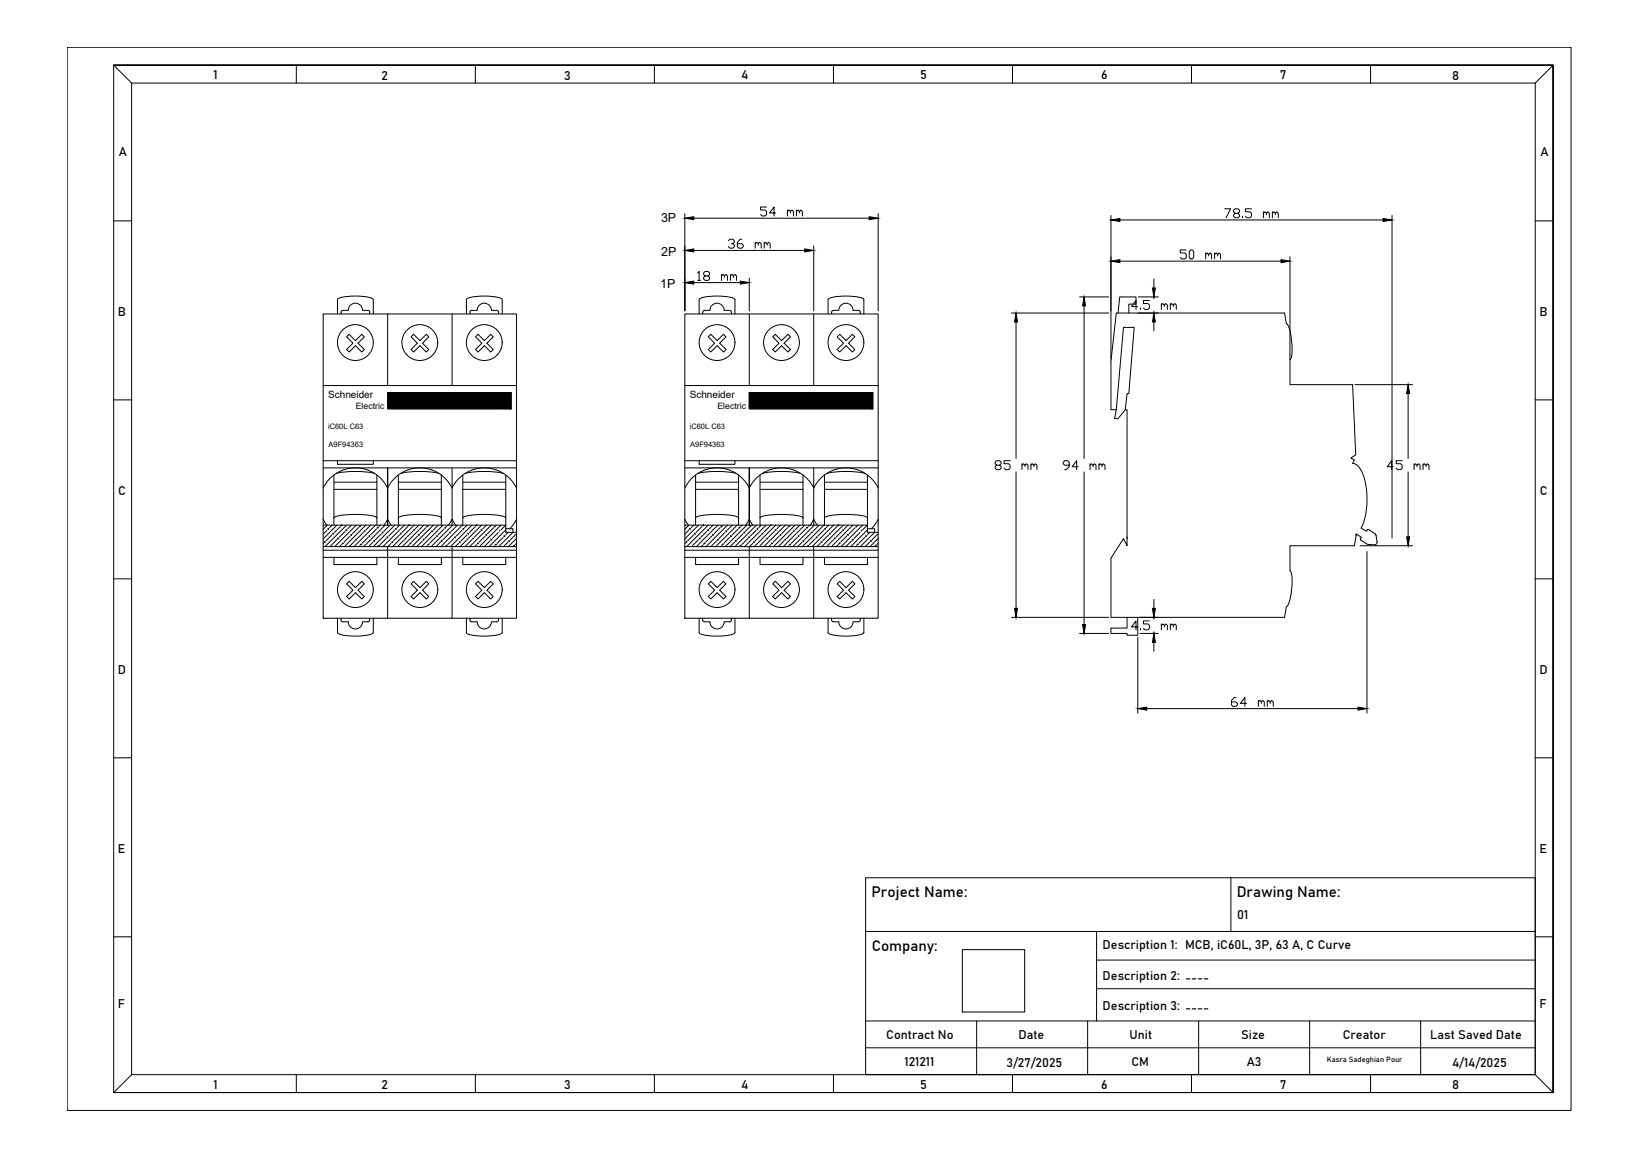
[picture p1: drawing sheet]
<svg xmlns="http://www.w3.org/2000/svg" width="420mm" height="297mm" viewBox="0 0 420 297" stroke-linecap="round" stroke-linejoin="round" font-family="sans-serif">
<!-- layer: 0 -->
<g fill="none" stroke="#000" stroke-width=".26">
<path d="M17.2 12.1h386v273h-386zM29.2 16.7h369.4v263.8h-369.4h369.4v-263.8zM29.2 16.7h369.4v263.8h-369.4zM29.2 16.7l4.6 4.6M76.1 16.7v4.6M122 16.7v4.6M168 16.7v4.6M213.9 16.7v4.6M259.9 16.7v4.6M305.8 16.7v4.6M351.8 16.7v4.6M398.6 16.7l-4.6 4.6"/>
<path d="M33.8 21.3v254.6h360.2M33.8 21.3h360.2v254.6M29.2 56.7h4.6M175.8 54.9v24.9M178.1 56h45M196.8 53.1h-1.6v.8h1.2l.4 .4v.8l-.4 .3h-.8l-.4-.3M199.1 54.7h-1.6l1.2-1.6v2.3M202.1 54.3l.4-.4 .4 .4v.4M202.1 53.9v1.5M202.9 54.3l.4-.4 .3 .4v1.1M204.4 54.3l.4-.4 .4 .4v.4M204.4 53.9v1.5"/>
<path d="M205.2 54.3l.4-.4 .3 .4v1.1M225.4 54.9v24.9M285.1 55.3v36.9M287.4 56.5h67.6M314.3 53.6h1.5l-1.1 2.3M317 54.8l-.4-.4v-.4l.4-.4h.8l.3 .4v.4l-.3 .4h-.8l-.4 .3v.4l.4 .4h.8l.3-.4v-.4l-.3-.3M318.9 55.5v.4M321.2 53.6h-1.5v.8h1.1l.4 .4v.7l-.4 .4h-.7l-.4-.4M324.3 54.8l.4-.4 .3 .4v.3M324.3 54.4v1.5M325 54.8l.4-.4 .4 .4v1.1M326.6 54.8l.4-.4 .3 .4v.3"/>
<path d="M326.6 54.4v1.5M327.3 54.8l.4-.4 .4 .4v1.1M357.3 55.3v82.9M394 56.7h4.6M119.7 76.9a4.8 4.8 0 0 1 3.5-.9l4 .2a2.07 2.07 0 0 1 1.7 .7v3.7M119.7 76.9v3.7M178.1 72.6h11.9M178.1 64.3h28.5M179.1 70.1l.3-.4v2.3M179.1 72h.7M181 70.8l-.4-.3v-.4l.4-.4h.7l.4 .4v.4l-.4 .3h-.7l-.4 .4v.4l.4 .4h.7l.4-.4v-.4l-.4-.4M185.2 70.8l.4-.3 .4 .3v.4"/>
<path d="M185.2 70.5v1.5M186 70.8l.3-.3 .4 .3v1.2M187 61.8l.3-.4h.8l.4 .4v.4l-.4 .4h-.4M187.5 70.8l.4-.3 .4 .3v.4M187.5 70.5v1.5M188.1 62.6l.4 .3v.4l-.4 .4h-.8l-.3-.4M188.3 70.8l.3-.3 .4 .3v1.2M190.4 61.4h-.4l-.7 .8v1.1l.3 .4h.8l.4-.4v-.4l-.4-.3h-1.1M192.3 71.4v8.4M193.8 62.6l.4-.4 .4 .4v.3M193.8 62.2v1.5M194.6 62.6l.4-.4 .4 .4v1.1"/>
<path d="M196.1 62.6l.4-.4 .4 .4v.3M196.1 62.2v1.5M196.9 62.6l.4-.4 .4 .4v1.1M208.9 63.1v16.7M277.1 76.2h7.5M278.2 78.5v39.2M287.4 67h41.4M292 78.7h-1.6l1.2-1.5v2.2M292.1 76.2h5.2M292.7 79.1v.3M295 77.2h-1.5v.7h1.1l.4 .4v.8l-.4 .3h-.7l-.4-.3M296.2 71.6v2.3"/>
<path d="M296.2 76.2v.4M298.1 78.3l.4-.4 .3 .4v.4M298.1 77.9v1.5M298.8 78.3l.4-.4 .4 .4v1.1M300.4 78.3l.4-.4 .3 .4v.4M300.4 77.9v1.5M301.1 78.3l.4-.4 .4 .4v1.1M304.5 64.2h-1.6v.7h1.2l.4 .4v.8l-.4 .4h-.8l-.4-.4M305.2 64.6l.4-.4h.4l.4 .4v1.5l-.4 .4h-.4l-.4-.4zM309.4 65.3l.4-.4 .4 .4v.4M309.4 64.9v1.6M310.2 65.3l.4-.4 .4 .4v1.2"/>
<path d="M311.7 65.3l.4-.4 .4 .4v.4M311.7 64.9v1.6M312.5 65.3l.4-.4 .4 .4v1.2M331.1 65.9v26.3M82.9 80.6h49.7v78.1h-49.7zM82.9 99h49.7M86.6 80.6v-3.7a4.8 4.8 0 0 1 3.6-.9l3.9 .2a2.07 2.07 0 0 1 1.7 .7v3.7M87.5 80.6l.3-.9h1.6a1.84 1.84 0 0 1 1.8-1.9 1.84 1.84 0 0 1 1.8 1.9h1.7l.2 .9M89 86.5l.6-.7 1.6 1.7 1.7-1.7 .6 .7-1.6 1.6 1.6 1.6-.6 .7-1.7-1.6-1.6 1.6-.6-.7 1.6-1.6zM99.5 80.6v18.4M105.5 86.5l.7-.7 1.6 1.7 1.6-1.7 .7 .7-1.7 1.6 1.7 1.6-.7 .7-1.6-1.6-1.6 1.6-.7-.7 1.6-1.6zM116 80.6v18.4"/>
<path d="M120.6 80.6l.2-.9h1.7a1.84 1.84 0 0 1 1.8-1.9 1.84 1.84 0 0 1 1.8 1.9h1.6l.3 .9M122 86.5l.7-.7 1.6 1.7 1.7-1.7 .6 .7-1.6 1.6 1.6 1.6-.6 .7-1.7-1.6-1.6 1.6-.7-.7 1.7-1.6zM175.8 80.6h49.6v78.1h-49.6zM175.8 99h49.6M179.4 80.6v-3.7a4.8 4.8 0 0 1 3.6-.9l3.9 .2a2.07 2.07 0 0 1 1.7 .7v3.7M180.4 80.6l.2-.9h1.6a1.84 1.84 0 0 1 1.8-1.9 1.84 1.84 0 0 1 1.9 1.9h1.6l.2 .9M181.8 86.5l.6-.7 1.7 1.7 1.6-1.7 .6 .7-1.6 1.6 1.6 1.6-.6 .7-1.6-1.6-1.7 1.6-.6-.7 1.6-1.6zM192.3 80.6v18.4M198.3 86.5l.7-.7 1.6 1.7 1.6-1.7 .7 .7-1.6 1.6 1.6 1.6-.7 .7-1.6-1.6-1.6 1.6-.7-.7 1.7-1.6zM208.9 80.6v18.4M212.5 80.6v-3.7a4.8 4.8 0 0 1 3.6-.9l3.9 .2a2.07 2.07 0 0 1 1.7 .7v3.7M213.4 80.6l.3-.9h1.6a1.84 1.84 0 0 1 1.8-1.9 1.84 1.84 0 0 1 1.9 1.9h1.6l.2 .9"/>
<path d="M214.9 86.5l.6-.7 1.6 1.7 1.7-1.7 .6 .7-1.6 1.6 1.6 1.6-.6 .7-1.7-1.6-1.6 1.6-.6-.7 1.6-1.6zM259.6 80.4h25M260.8 82.7v35M287 80.4l.4-4.2h4.2v1.9h-1.9v2.3M296.2 80v.4M296.2 82.7v2.3M330.2 83.1a4 4 0 0 1 1.1 2.9 13.4 13.4 0 0 1-.1 6.2l-.1 .1M330.2 83.1l-.5-2.7h-43.2l-1.4 12.4v12.4h1.4M331.1 92.3v6.5h16.1l.8 18-1.3 .8 .9 .5-.4 .9a3.7 3.7 0 0 1 2.7 3 19.4 19.4 0 0 1-.5 13.6M347.7 98.8h14.9M29.2 102.7h4.6M82.9 118.3h49.7"/>
<path d="M86.6 118.3v.9h9.2v-.9M99.5 100.8h31.7v4.2h-31.7zM175.8 118.3h49.6M179.4 118.3v.9h9.2v-.9M192.3 100.8h31.7v4.2h-31.7zM255.8 119.4l-.4-.3v-.4l.4-.4h.8l.4 .4v.4l-.4 .3h-.8l-.4 .4v.4l.4 .4h.8l.4-.4v-.4l-.4-.4M259.2 118.3h-1.5v.8h1.2l.3 .3v.8l-.3 .4h-.8l-.4-.4M262.3 119.4l.4-.3 .4 .3v.4M262.3 119.1v1.5M263.1 119.4l.4-.3 .3 .3v1.2M264.6 119.4l.4-.3 .4 .3v.4M264.6 119.1v1.5"/>
<path d="M265.4 119.4l.4-.3 .3 .3v1.2M274.4 119.4h-1.1l-.4-.3v-.4l.4-.4h.7l.4 .4v1.1l-.8 .8h-.3M276.7 119.8h-1.5l1.1-1.5v2.3M279.8 119.4l.4-.3 .3 .3v.4M279.8 119.1v1.5M280.5 119.4l.4-.3 .4 .3v1.2M282.1 119.4l.4-.3 .3 .3v.4M282.1 119.1v1.5M282.8 119.4l.4-.3 .4 .3v1.2M286.5 105.2l-.4 2.3h.9l1.8-2.3M286.5 105.2l1.9-21.1h2.7l-1.4 16.9h-.4l-.5 4.2M288.8 105.2h.5v33.1"/>
<path d="M357.6 119.8h-1.5l1.1-1.5v2.3M359.9 118.3h-1.5v.8h1.1l.4 .3v.8l-.4 .4h-.8l-.3-.4M361.4 101v16.7M362.9 119.4l.4-.3 .4 .3v.4M362.9 119.1v1.5M363.7 119.4l.4-.3 .4 .3v1.2M365.2 119.4l.4-.3 .4 .3v.4M365.2 119.1v1.5M366 119.4l.4-.3 .4 .3v1.2M394 102.7h4.6M82.9 125.3a9.2 9.2 0 0 1 8.3-5.2 9.2 9.2 0 0 1 8.3 5.2 9.2 9.2 0 0 1 8.3-5.2 9.2 9.2 0 0 1 8.2 5.2 9.2 9.2 0 0 1 8.3-5.2 9.2 9.2 0 0 1 8.3 5.2M82.9 133.3l1 1.5"/>
<path d="M82.9 120.1h49.7M82.9 134.8h46.9l-1.3 1.3M83 139.5l-.1 .1M84 136.1l-1.1 1M84 134.8l-1.1 1.1M85.2 137.3l-1.5 1.6M85.2 134.8l-.6 .7M85.7 133a4.9 4.9 0 0 1 3.4-.9 19.1 19.1 0 0 1 7.5 .7l.1 .2M85.7 123.8h11M85.7 125.6h11M85.7 122v12.8M86.3 121.5a24.5 24.5 0 0 1 9.8 0"/>
<path d="M86.4 138.6l-1.5 1.5M86.5 134.8l-3.6 3.5M87.4 135.2l-1.6 1.5M87.7 139.8l-.6 .5M88.6 136.4l-1.5 1.5M88.9 134.8l-5.5 5.5M89.9 137.6l-1.6 1.6M90.2 134.8l-1 1M91.1 138.9l-1.5 1.4M91.4 134.8l-5.5 5.5M92 135.5l-1.5 1.5M92.7 134.8l-.1 .1"/>
<path d="M93.2 136.7l-1.5 1.6M93.9 134.8l-5.5 5.5M94.5 137.9l-1.6 1.6M95.1 134.8l-1.2 1.3M95.7 139.2l-1.1 1.1M96.4 134.8l-5.5 5.5M96.7 135.8l-1.6 1.5M96.7 122v12.8M97.6 134.8l-.3 .4M97.9 137l-1.5 1.6M98.6 134.8l.9-1.5 .9 1.5M98.8 134.8l-5.5 5.5"/>
<path d="M99.1 138.3l-1.5 1.5M99.5 120.1v14.7v-14.7M100.1 134.9l-1.6 1.5M100.4 139.5l-.9 .8v18.4M101.3 136.1l-1.6 1.5M101.3 134.8l-5.5 5.5M102.2 133a4.9 4.9 0 0 1 3.4-.9 19.1 19.1 0 0 1 7.6 .7l.1 .2M102.2 123.8h11.1M102.2 125.6h11.1M102.2 122v12.8M102.5 137.3l-1.5 1.6M102.6 134.8l-.7 .7"/>
<path d="M102.8 121.5a24.5 24.5 0 0 1 9.9 0M103.8 138.6l-1.6 1.5M103.8 134.8l-5.5 5.5M104.7 135.2l-1.5 1.5M105 139.8l-.5 .5M105.9 136.4l-1.5 1.5M106.3 134.8l-5.5 5.5M107.2 137.6l-1.6 1.6M107.5 134.8l-.9 1M108.4 138.9l-1.4 1.4M108.8 134.8l-5.6 5.5M109.3 135.5l-1.5 1.5"/>
<path d="M110 134.8v.1M110.6 136.7l-1.6 1.6M111.2 134.8l-5.5 5.5M111.8 137.9l-1.5 1.6M112.5 134.8l-1.3 1.3M113.1 139.2l-1.2 1.1M113.3 122v12.8M113.7 134.8l-5.5 5.5M114 135.8l-1.6 1.5M114.9 134.8l-.3 .4M115.1 134.8l.9-1.5 .9 1.5M115.2 137l-1.5 1.6"/>
<path d="M116 120.1v14.7M116.2 134.8l-5.5 5.5M116.5 138.3l-1.6 1.5M117.4 134.9l-1.6 1.5M117.7 139.5l-.8 .8M118.6 136.1l-1.5 1.5M118.7 134.8l-5.6 5.5M118.8 133a4.9 4.9 0 0 1 3.3-.9 19.1 19.1 0 0 1 7.6 .7l.1 .2M118.8 123.8h11M118.8 125.6h11M118.8 122v12.8M119.4 121.5a24.5 24.5 0 0 1 9.8 0"/>
<path d="M119.9 137.3l-1.6 1.6M119.9 134.8l-.6 .7M121.1 138.6l-1.5 1.5M121.1 134.8l-5.5 5.5M122 135.2l-1.5 1.5M122.3 139.8l-.5 .5M123.3 136.4l-1.6 1.5M123.6 134.8l-5.5 5.5M124.5 137.6l-1.5 1.6M124.9 134.8l-1 1M125.8 138.9l-1.5 1.4M126.1 134.8l-5.5 5.5"/>
<path d="M126.7 135.5l-1.6 1.5M127.3 134.8v.1M127.9 136.7l-1.5 1.6M128.2 136.4h.1M128.6 134.8l-5.5 5.5M129.2 137.9l-1.6 1.6M129.8 135.7h1.9v1l-3.7 3.6M129.8 122v14.7h2.8M129.8 136l-4.3 4.3M130.4 139.2l-1.2 1.1M130.4 136.7l-.6 .6M132.6 137l-1.6 1.6"/>
<path d="M132.6 133.3l-1.7 2.4M132.6 138.2l-2.1 2.1M132.6 139.5l-.4 .3M175.8 125.3a9.2 9.2 0 0 1 8.2-5.2 9.2 9.2 0 0 1 8.3 5.2 9.2 9.2 0 0 1 8.3-5.2 9.2 9.2 0 0 1 8.3 5.2 9.2 9.2 0 0 1 8.2-5.2 9.2 9.2 0 0 1 8.3 5.2M175.8 133.3l.9 1.5M175.8 120.1h49.6M175.8 134.8h46.8M175.9 139.5l-.1 .1M176.8 136.1l-1 1M176.8 134.8l-1 1.1M178 137.3l-1.5 1.6M178.1 134.8l-.7 .7"/>
<path d="M178.5 133a4.9 4.9 0 0 1 3.4-.9 19.1 19.1 0 0 1 7.5 .7l.2 .2M178.5 122v12.8M178.5 123.8h11.1M178.5 125.6h11.1M179.1 121.5a24.5 24.5 0 0 1 9.8 0M179.3 138.6l-1.6 1.5M179.3 134.8l-3.5 3.5M180.2 135.2l-1.6 1.5M180.5 139.8l-.5 .5M181.4 136.4l-1.5 1.5M181.8 134.8l-5.5 5.5M182.7 137.6l-1.6 1.6"/>
<path d="M183 134.8l-.9 1M183.9 138.9l-1.5 1.4M184.2 134.8l-5.5 5.5M184.8 135.5l-1.5 1.5M185.5 134.8v.1M186.1 136.7l-1.6 1.6M186.7 134.8l-5.5 5.5M187.3 137.9l-1.5 1.6M188 134.8l-1.3 1.3M188.6 139.2l-1.2 1.1M189.2 134.8l-5.5 5.5M189.5 135.8l-1.6 1.5"/>
<path d="M189.6 122v12.8M190.4 134.8l-.3 .4M190.7 137l-1.5 1.6M191.4 134.8l.9-1.5 .9 1.5M191.7 134.8l-5.5 5.5M192 138.3l-1.6 1.5M192.3 120.1v14.7v-14.7M192.9 134.9l-1.6 1.5M193.2 139.5l-.8 .8M194.1 136.1l-1.5 1.5M194.2 134.8l-5.6 5.5M195.1 133a4.9 4.9 0 0 1 3.3-.9 19.1 19.1 0 0 1 7.6 .7l.1 .2"/>
<path d="M195.1 123.8h11M195.1 125.6h11M195.1 122v12.8M195.4 137.3l-1.6 1.6M195.4 134.8l-.7 .7M195.7 121.5a24.5 24.5 0 0 1 9.8 0M196.6 138.6l-1.5 1.5M196.6 134.8l-5.5 5.5M197.5 135.2l-1.5 1.5M197.8 139.8l-.5 .5M198.8 136.4l-1.6 1.5M199.1 134.8l-5.5 5.5"/>
<path d="M200 137.6l-1.5 1.6M200.3 134.8l-.9 1M201.2 138.9l-1.4 1.4M201.6 134.8l-5.5 5.5M202.2 135.5l-1.6 1.5M202.8 134.8v.1M203.4 136.7l-1.5 1.6M204.1 134.8l-5.6 5.5M204.6 137.9l-1.5 1.6M205.3 134.8l-1.3 1.3M205.9 139.2l-1.2 1.1M206.1 122v12.8"/>
<path d="M206.5 134.8l-5.5 5.5M206.8 135.8l-1.5 1.5M207.8 134.8l-.4 .4M207.9 134.8l1-1.5 .9 1.5M208 137l-1.5 1.6M208.9 120.1v14.7M209 134.8l-5.5 5.5M209.3 138.3l-1.6 1.5M210.2 134.9l-1.5 1.5M210.5 139.5l-.8 .8M211.5 136.1l-1.6 1.5M211.5 134.8l-5.5 5.5"/>
<path d="M211.6 133a4.9 4.9 0 0 1 3.4-.9 19.1 19.1 0 0 1 7.5 .7l.1 .2M211.6 123.8h11M211.6 125.6h11M211.6 122v12.8M212.2 121.5a24.5 24.5 0 0 1 9.8 0M212.7 137.3l-1.6 1.6M212.7 134.8l-.6 .7M213.9 138.6l-1.5 1.5M214 134.8l-5.6 5.5M214.9 135.2l-1.6 1.5M215.2 139.8l-.6 .5M216.1 136.4l-1.6 1.5"/>
<path d="M216.4 134.8l-5.5 5.5M217.3 137.6l-1.5 1.6M217.7 134.8l-1 1M218.6 138.9l-1.5 1.4M218.9 134.8l-5.5 5.5M219.5 135.5l-1.5 1.5M220.1 134.8v.1M220.7 136.7l-1.5 1.6M221.1 136.4h.1M221.4 134.8l-5.5 5.5M222 137.9l-1.6 1.6M222.6 134.8l-1.2 1.3"/>
<path d="M222.6 135.7h1.9v1M222.6 136l-4.3 4.3M222.6 122v14.7h2.8M223.2 139.2l-1.1 1.1M223.3 136.7l-.7 .6M224.5 136.7l-3.7 3.6M225.4 137l-1.6 1.6M225.4 138.2l-2.1 2.1M225.4 139.5l-.3 .3M225.4 133.3l-1.7 2.4M260.8 121.2v35M278.2 121.2v39.1"/>
<path d="M289.3 137.8v2.3l-.9-1.8-3.3 5v15.2h44.6l.5-2.8M348.1 137.1l-.5 3h-16.5v6.4M348.1 137.1l1.3 .8-.2 .4M349.2 138.2l.1 .5 1.4 .9M349.4 135.6l1.3 .8 .3-.4h.4M351.3 136l1.6 1.1M352.8 137l.4 .6M353.2 137.4l.3 1.8M353.4 139l-.1 .6-.5 .3-2.1-.3M361.4 121.2v16.6M29.2 148.6h4.6M82.9 140.3h49.7"/>
<path d="M82.9 141.3h49.7M82.9 143.1h49.7M85.7 143.1v1.8h11v-1.8M86.6 158.7v3.7a4.8 4.8 0 0 0 3.6 .9l3.9-.2a2.07 2.07 0 0 0 1.7-.7v-3.7M87.5 158.7l.3 .9h1.6a1.84 1.84 0 0 0 1.8 1.9 1.84 1.84 0 0 0 1.8-1.9h1.7l.2-.9M89 149.9l.6-.7 1.6 1.7 1.7-1.7 .6 .7-1.6 1.6 1.6 1.6-.6 .7-1.7-1.6-1.6 1.6-.6-.7 1.6-1.6zM92.3 140.1l-.2 .2M102.2 143.1v1.8h11.1v-1.8M105.5 149.9l.7-.7 1.6 1.7 1.6-1.7 .7 .7-1.7 1.6 1.7 1.6-.7 .7-1.6-1.6-1.6 1.6-.7-.7 1.6-1.6zM109.7 140.1l-.3 .2M116 140.3v18.4M118.8 143.1v1.8h11v-1.8"/>
<path d="M119.7 158.7v3.7M120.6 158.7l.2 .9h1.7a1.84 1.84 0 0 0 1.8 1.9 1.84 1.84 0 0 0 1.8-1.9h1.6l.3-.9M122 149.9l.7-.7 1.6 1.7 1.7-1.7 .6 .7-1.6 1.6 1.6 1.6-.6 .7-1.7-1.6-1.6 1.6-.7-.7 1.7-1.6zM127 140.1l-.2 .2M128.9 158.7v3.7a4.8 4.8 0 0 1-3.5 .9l-4-.2a2.07 2.07 0 0 1-1.7-.7M175.8 140.3h49.6M175.8 141.3h49.6M175.8 143.1h49.6M178.5 143.1v1.8h11.1v-1.8M179.4 158.7v3.7a4.8 4.8 0 0 0 3.6 .9l3.9-.2a2.07 2.07 0 0 0 1.7-.7v-3.7M180.4 158.7l.2 .9h1.6a1.84 1.84 0 0 0 1.8 1.9 1.84 1.84 0 0 0 1.9-1.9h1.6l.2-.9M181.8 149.9l.6-.7 1.7 1.7 1.6-1.7 .6 .7-1.6 1.6 1.6 1.6-.6 .7-1.6-1.6-1.7 1.6-.6-.7 1.6-1.6z"/>
<path d="M185.1 140.1l-.2 .2M192.3 140.3v18.4M195.1 143.1v1.8h11v-1.8M198.3 149.9l.7-.7 1.6 1.7 1.6-1.7 .7 .7-1.6 1.6 1.6 1.6-.7 .7-1.6-1.6-1.6 1.6-.7-.7 1.7-1.6zM202.5 140.1l-.2 .2M208.9 140.3v18.4M211.6 143.1v1.8h11v-1.8M212.5 158.7v3.7a4.8 4.8 0 0 0 3.6 .9l3.9-.2a2.07 2.07 0 0 0 1.7-.7v-3.7M213.4 158.7l.3 .9h1.6a1.84 1.84 0 0 0 1.8 1.9 1.84 1.84 0 0 0 1.9-1.9h1.6l.2-.9M214.9 149.9l.6-.7 1.6 1.7 1.7-1.7 .6 .7-1.6 1.6 1.6 1.6-.6 .7-1.7-1.6-1.6 1.6-.6-.7 1.6-1.6zM219.8 140.1l-.2 .2M259.6 158.5h25"/>
<path d="M289.3 158.5v2.7h-4.2v1.4h4.2v.5h2.7v-4.6M292.6 158.5h4.7M295 159.4h-1.5v.8h1.1l.4 .4v.7l-.4 .4h-.7l-.4-.4M296.2 153.9v2.3M296.2 158.5v.3M331.1 146.5a3.7 3.7 0 0 1 .5 3 13.9 13.9 0 0 1-1.2 6.1l-.2 .1M349.1 140.1h13.5M350.8 141.6v41.5M394 148.6h4.6M277.1 162.6h7.5M292 160.9h-1.6l1.2-1.5v2.3M292 163.7v19.4"/>
<path d="M292.6 162.6h4.7M292.7 161.3v.4M296.2 162.3v.3M296.2 164.9v2.3M298.1 160.6l.4-.4 .3 .4v.3M298.1 160.2v1.5M298.8 160.6l.4-.4 .4 .4v1.1M300.4 160.6l.4-.4 .3 .4v.3M300.4 160.2v1.5M301.1 160.6l.4-.4 .4 .4v1.1M317.2 179.1h-.4l-.7 .7v1.2l.4 .4h.7l.4-.4v-.4l-.4-.4h-1.1M323 179.8v1.6"/>
<path d="M325.3 179.8v1.6M29.2 194.6h4.6M294.3 181.9h54.3M319.9 180.6h-1.5l1.1-1.5v2.3M323 180.2l.4-.4 .3 .4v.4M323.7 180.2l.4-.4 .4 .4v1.2M325.3 180.2l.3-.4 .4 .4v.4M326 180.2l.4-.4 .4 .4v1.2M394 194.6h4.6M222.2 225.4h171.8v50.5h-171.8zM222.2 239.1h171.8M281.5 239.1v23"/>
<path d="M315.9 225.4v13.7M29.2 240.5h4.6M247 243.8h16v16h-16zM281.5 246.5h112.5M281.5 253.8h112.5M394 240.5h4.6M33.8 275.9l-4.6 4.6M76.1 275.9v4.6M122 275.9v4.6M168 275.9v4.6M213.9 275.9v4.6M222.2 262.1h171.8"/>
<path d="M222.2 269h171.8M250.7 262.1v13.8M259.9 275.9v4.6M279.2 262.1v13.8M305.8 275.9v4.6M307.6 262.1v13.8M336.1 262.1v13.8M351.8 275.9v4.6M364.6 262.1v13.8M394 275.9l4.6 4.6"/>
<circle cx="91.2" cy="88" r="4.6"/>
<circle cx="107.8" cy="88" r="4.6"/>
<circle cx="124.3" cy="88" r="4.6"/>
<circle cx="184" cy="88" r="4.6"/>
<circle cx="200.6" cy="88" r="4.6"/>
<circle cx="217.1" cy="88" r="4.6"/>
<circle cx="91.2" cy="151.4" r="4.6"/>
<circle cx="107.8" cy="151.4" r="4.6"/>
<circle cx="124.3" cy="151.4" r="4.6"/>
<circle cx="184" cy="151.4" r="4.6"/>
<circle cx="200.6" cy="151.4" r="4.6"/>
<circle cx="217.1" cy="151.4" r="4.6"/>
</g>
<g fill="#000" stroke="#000" stroke-width=".26">
<path d="M175.8 56l2.3-.4v.8zM223.1 55.6l2.3 .4-2.3 .4zM285.1 56.5l2.3-.4v.8zM355 56.1l2.3 .4-2.3 .4zM175.8 72.6l2.3-.4v.7zM175.8 64.3l2.3-.4v.8zM190 72.2l2.3 .4-2.3 .3zM206.6 63.9l2.3 .4-2.3 .4zM278.2 76.2l.4 2.3h-.7zM285.1 67l2.3-.3v.7zM295.8 73.9h.7l-.3 2.3zM328.8 66.7l2.3 .3-2.3 .4z"/>
<path d="M260.8 80.4l.4 2.3h-.8zM296.2 80.4l.3 2.3h-.7zM361.4 98.8l.4 2.2h-.8zM361 137.8h.8l-.4 2.3zM260.4 156.2h.8l-.4 2.3zM295.8 156.2h.7l-.3 2.3zM277.9 160.3h.7l-.4 2.3zM296.2 162.6l.3 2.3h-.7zM292 181.9l2.3-.4v.8zM348.6 181.5l2.2 .4-2.2 .4z"/>
<path d="M99.5 100.8l31.7 4.2v-4.2zM99.5 100.8l31.7 4.2h-31.7z"/>
<path d="M192.3 100.8l31.7 4.2v-4.2zM192.3 100.8l31.7 4.2h-31.7z"/>
<circle cx="83.4" cy="139.2" r=".12"/>
<circle cx="84.3" cy="135.8" r=".12"/>
<circle cx="85.5" cy="137" r=".12"/>
<circle cx="86.8" cy="138.3" r=".12"/>
<circle cx="87.7" cy="134.9" r=".12"/>
<circle cx="88" cy="139.5" r=".12"/>
<circle cx="88.9" cy="136.1" r=".12"/>
<circle cx="90.2" cy="137.3" r=".12"/>
<circle cx="91.4" cy="138.6" r=".12"/>
<circle cx="92.3" cy="135.2" r=".12"/>
<circle cx="92.6" cy="139.8" r=".12"/>
<circle cx="93.6" cy="136.4" r=".12"/>
<circle cx="94.8" cy="137.6" r=".12"/>
<circle cx="96" cy="138.9" r=".12"/>
<circle cx="97" cy="135.5" r=".12"/>
<circle cx="98.2" cy="136.7" r=".12"/>
<circle cx="99.4" cy="137.9" r=".12"/>
<circle cx="100.7" cy="139.2" r=".12"/>
<circle cx="101.6" cy="135.8" r=".12"/>
<circle cx="102.8" cy="137" r=".12"/>
<circle cx="104.1" cy="138.3" r=".12"/>
<circle cx="105" cy="134.9" r=".12"/>
<circle cx="105.3" cy="139.5" r=".12"/>
<circle cx="106.3" cy="136.1" r=".12"/>
<circle cx="107.5" cy="137.3" r=".12"/>
<circle cx="108.7" cy="138.6" r=".12"/>
<circle cx="109.7" cy="135.2" r=".12"/>
<circle cx="110" cy="139.8" r=".12"/>
<circle cx="110.9" cy="136.4" r=".12"/>
<circle cx="112.1" cy="137.6" r=".12"/>
<circle cx="113.4" cy="138.9" r=".12"/>
<circle cx="114.3" cy="135.5" r=".12"/>
<circle cx="115.5" cy="136.7" r=".12"/>
<circle cx="116.8" cy="137.9" r=".12"/>
<circle cx="118" cy="139.2" r=".12"/>
<circle cx="118.9" cy="135.8" r=".12"/>
<circle cx="120.2" cy="137" r=".12"/>
<circle cx="121.4" cy="138.3" r=".12"/>
<circle cx="122.3" cy="134.9" r=".12"/>
<circle cx="122.7" cy="139.5" r=".12"/>
<circle cx="123.6" cy="136.1" r=".12"/>
<circle cx="124.8" cy="137.3" r=".12"/>
<circle cx="126.1" cy="138.6" r=".12"/>
<circle cx="127" cy="135.2" r=".12"/>
<circle cx="127.3" cy="139.8" r=".12"/>
<circle cx="129.5" cy="137.6" r=".12"/>
<circle cx="130.7" cy="138.9" r=".12"/>
<circle cx="176.2" cy="139.2" r=".12"/>
<circle cx="177.1" cy="135.8" r=".12"/>
<circle cx="178.3" cy="137" r=".12"/>
<circle cx="179.6" cy="138.3" r=".12"/>
<circle cx="180.5" cy="134.9" r=".12"/>
<circle cx="180.8" cy="139.5" r=".12"/>
<circle cx="181.7" cy="136.1" r=".12"/>
<circle cx="183" cy="137.3" r=".12"/>
<circle cx="184.2" cy="138.6" r=".12"/>
<circle cx="185.1" cy="135.2" r=".12"/>
<circle cx="185.5" cy="139.8" r=".12"/>
<circle cx="186.4" cy="136.4" r=".12"/>
<circle cx="187.6" cy="137.6" r=".12"/>
<circle cx="188.9" cy="138.9" r=".12"/>
<circle cx="189.8" cy="135.5" r=".12"/>
<circle cx="191" cy="136.7" r=".12"/>
<circle cx="192.3" cy="137.9" r=".12"/>
<circle cx="193.5" cy="139.2" r=".12"/>
<circle cx="194.4" cy="135.8" r=".12"/>
<circle cx="195.7" cy="137" r=".12"/>
<circle cx="196.9" cy="138.3" r=".12"/>
<circle cx="197.8" cy="134.9" r=".12"/>
<circle cx="198.1" cy="139.5" r=".12"/>
<circle cx="199.1" cy="136.1" r=".12"/>
<circle cx="200.3" cy="137.3" r=".12"/>
<circle cx="201.5" cy="138.6" r=".12"/>
<circle cx="202.5" cy="135.2" r=".12"/>
<circle cx="202.8" cy="139.8" r=".12"/>
<circle cx="203.7" cy="136.4" r=".12"/>
<circle cx="205" cy="137.6" r=".12"/>
<circle cx="206.2" cy="138.9" r=".12"/>
<circle cx="207.1" cy="135.5" r=".12"/>
<circle cx="208.4" cy="136.7" r=".12"/>
<circle cx="209.6" cy="137.9" r=".12"/>
<circle cx="210.8" cy="139.2" r=".12"/>
<circle cx="211.8" cy="135.8" r=".12"/>
<circle cx="213" cy="137" r=".12"/>
<circle cx="214.2" cy="138.3" r=".12"/>
<circle cx="215.2" cy="134.9" r=".12"/>
<circle cx="215.5" cy="139.5" r=".12"/>
<circle cx="216.4" cy="136.1" r=".12"/>
<circle cx="217.6" cy="137.3" r=".12"/>
<circle cx="218.9" cy="138.6" r=".12"/>
<circle cx="219.8" cy="135.2" r=".12"/>
<circle cx="220.1" cy="139.8" r=".12"/>
<circle cx="222.3" cy="137.6" r=".12"/>
<circle cx="223.5" cy="138.9" r=".12"/>
<circle cx="97.3" cy="140.1" r=".12"/>
<circle cx="114.6" cy="140.1" r=".12"/>
<circle cx="131.9" cy="140.1" r=".12"/>
<circle cx="190.1" cy="140.1" r=".12"/>
<circle cx="207.4" cy="140.1" r=".12"/>
<circle cx="224.8" cy="140.1" r=".12"/>
</g>
<g font-size="3.9">
<text x="223.7" y="230.4">Project Name:</text>
<text x="317.4" y="230.4">Drawing Name:</text>
<text x="223.7" y="244.2">Company:</text>
</g>
<g font-size="3.2">
<text x="54.8" y="20.4">1</text>
<text x="97.9" y="20.4">2</text>
<text x="144.8" y="20.4">3</text>
<text x="190.3" y="20.4">4</text>
<text x="236.2" y="20.4">5</text>
<text x="282.6" y="20.4">6</text>
<text x="328.6" y="20.4">7</text>
<text x="372.7" y="20.4">8</text>
<text x="30.5" y="40.2">A</text>
<text x="395.4" y="40.2">A</text>
<text x="169.7" y="56.9">3P</text>
<text x="169.7" y="65.7">2P</text>
<text x="169.4" y="73.9">1P</text>
<text x="30.3" y="81.1">B</text>
<text x="395.1" y="81.1">B</text>
<text x="30.3" y="127">C</text>
<text x="395.2" y="127">C</text>
<text x="30.3" y="173">D</text>
<text x="395.1" y="173">D</text>
<text x="30.3" y="218.9">E</text>
<text x="395.1" y="218.9">E</text>
<text x="317.5" y="235.9">01</text>
<text x="283" y="243.7">Description 1: MCB, iC60L, 3P, 63 A, C Curve</text>
<text x="283" y="251.6">Description 2: ----</text>
<text x="30.3" y="258.9">F</text>
<text x="283" y="259.4">Description 3: ----</text>
<text x="395.1" y="258.9">F</text>
<text x="227.5" y="266.7">Contract No</text>
<text x="261.4" y="266.7">Date</text>
<text x="289.9" y="266.7">Unit</text>
<text x="318.5" y="266.7">Size</text>
<text x="344.6" y="266.7">Creator</text>
<text x="367.1" y="266.7">Last Saved Date</text>
<text x="232.1" y="273.6">121211</text>
<text x="258.3" y="273.9">3/27/2025</text>
<text x="290.4" y="273.6">CM</text>
<text x="320" y="273.6">A3</text>
<text x="372.7" y="273.9">4/14/2025</text>
<text x="54.8" y="279.6">1</text>
<text x="97.9" y="279.6">2</text>
<text x="144.8" y="279.6">3</text>
<text x="190.3" y="279.6">4</text>
<text x="236.2" y="279.6">5</text>
<text x="282.6" y="279.6">6</text>
<text x="328.6" y="279.6">7</text>
<text x="372.7" y="279.6">8</text>
</g>
<g font-size="2.6">
<text x="84.2" y="102.2">Schneider</text>
<text x="177" y="102.2">Schneider</text>
</g>
<g font-size="2.2">
<text x="91.3" y="105.1">Electric</text>
<text x="184.1" y="105.1">Electric</text>
</g>
<g font-size="1.9">
<text x="84.2" y="110">iC60L C63</text>
<text x="177" y="110">iC60L C63</text>
<text x="84.3" y="114.6">A9F94363</text>
<text x="177.1" y="114.6">A9F94363</text>
<text x="340.6" y="272.7">Kasra Sadeghian Pour</text>
</g>
</svg>
